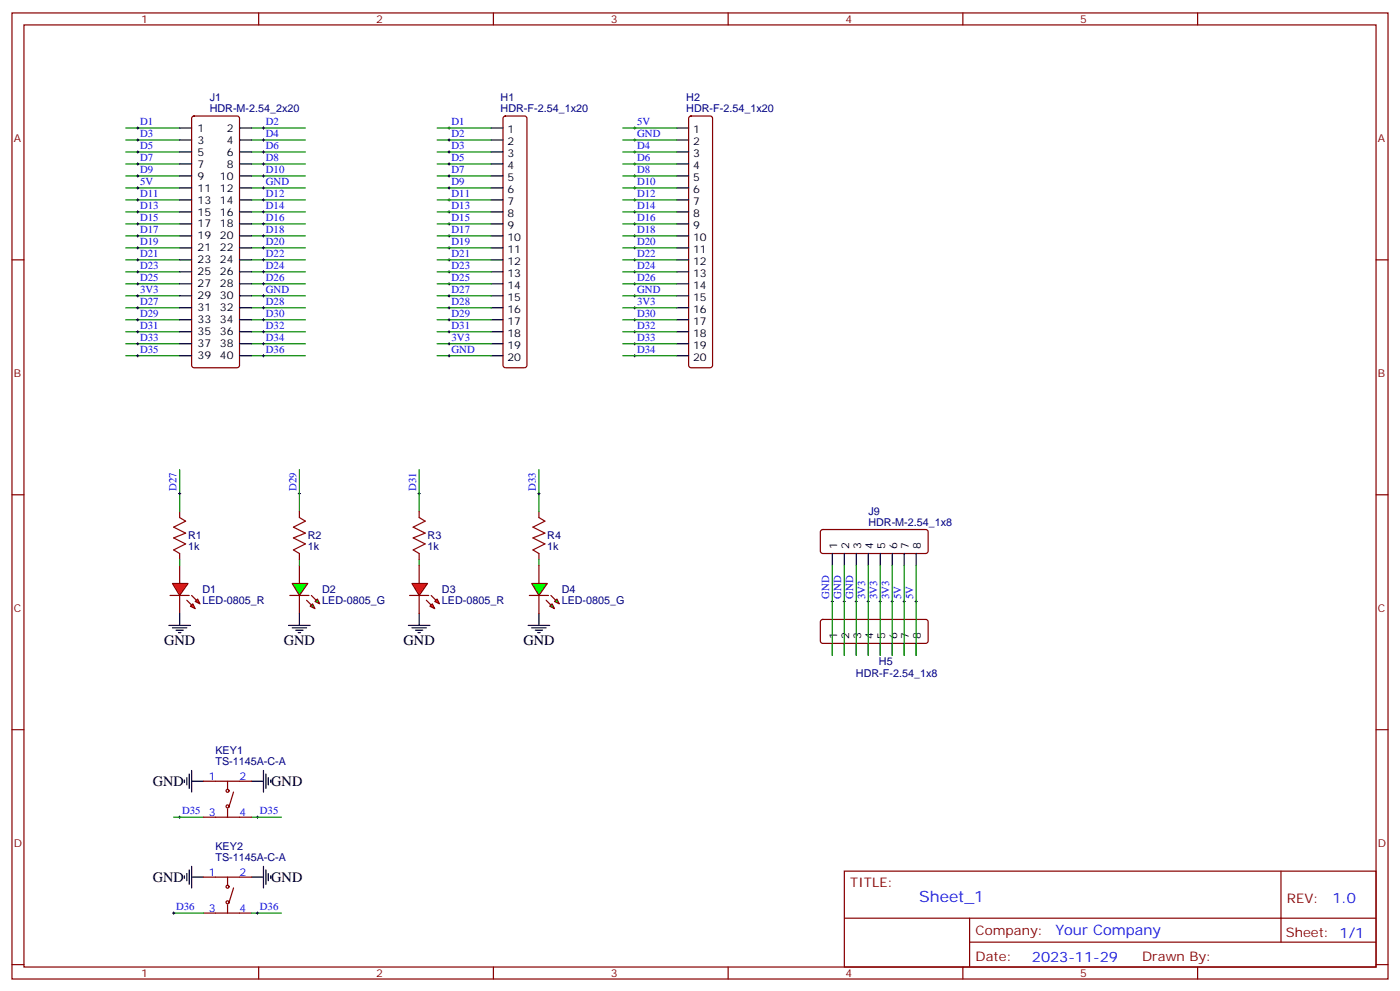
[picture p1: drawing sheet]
<svg xmlns="http://www.w3.org/2000/svg" width="412mm" height="292mm" viewBox="0 0 412 292" stroke-linecap="round" stroke-linejoin="round" font-family="sans-serif">
<g fill="none" stroke="#870000" stroke-width=".35">
<path d="M3.5 3.8h405.4v284.3h-405.4zM7.1 7.3h398.2v277.3h-398.2zM76.2 3.8v3.5M145.3 3.8v3.5M214.5 3.8v3.5M283.6 3.8v3.5M352.8 3.8v3.5M56.7 34.4l.4-.3h12.7l.5 .3 .3 .5v72.6l-.3 .5-.5 .2h-12.7l-.4-.2-.3-.5v-72.6zM148.4 34.4l.5-.3h5.6l.5 .3 .2 .5v72.6l-.2 .5-.5 .2h-5.6l-.5-.2-.2-.5v-72.6zM203.1 34.4l.5-.3h5.6l.5 .3 .2 .5v72.6l-.2 .5-.5 .2h-5.6l-.5-.2-.3-.5v-72.6zM3.5 76.5h3.6M405.3 76.5h3.6"/>
<path d="M3.5 145.6h3.6M405.3 145.6h3.6M88.2 166.4v5.3M88.2 175.3v5.3M3.5 214.8h3.6M405.3 214.8h3.6M60 258.2h14.1M67 258.2v2.4M248.7 256.4h156.6v28.2h-156.6zM377.3 256.4v20.9M60 268.7h14.1M67 266.3v2.4"/>
<path d="M68.8 261.3l-1.4 4.6M248.7 270.2h156.5M285.6 277.3h119.6M285.6 270.2v14.2M3.5 283.9h3.6M76.2 284.6v3.5M145.3 284.6v3.5M214.5 284.6v3.5M283.6 284.6v3.5M352.8 284.6v3.5M405.3 283.9h3.6"/>
<circle cx="67" cy="265.6" r=".44"/>
<circle cx="67" cy="261" r=".44"/>
</g>
<g fill="none" stroke="#008700" stroke-width=".35">
<path d="M37 37.7h15.9M74.1 37.7h15.9M128.8 37.7h15.8M183.4 37.7h15.9M37 48.3h15.9M37 51.8h15.9M37 55.3h15.9M37 58.8h15.9M37 41.2h15.9M37 44.7h15.9M74.1 48.3h15.9M74.1 51.8h15.9"/>
<path d="M74.1 55.3h15.9M74.1 58.8h15.9M74.1 41.2h15.9M74.1 44.7h15.9M128.8 48.3h15.8M128.8 51.8h15.8M128.8 55.3h15.8M128.8 58.8h15.8M128.8 41.2h15.8M128.8 44.7h15.8M183.4 48.3h15.9M183.4 51.8h15.9"/>
<path d="M183.4 55.3h15.9M183.4 58.8h15.9M183.4 41.2h15.9M183.4 44.7h15.9M37 73h15.9M37 76.5h15.9M37 62.4h15.9M37 65.9h15.9M37 69.4h15.9M74.1 73h15.9M74.1 76.5h15.9M74.1 62.4h15.9"/>
<path d="M74.1 65.9h15.9M74.1 69.4h15.9M128.8 73h15.8M128.8 76.5h15.8M128.8 62.4h15.8M128.8 65.9h15.8M128.8 69.4h15.8M183.4 73h15.9M183.4 76.5h15.9M183.4 62.4h15.9M183.4 65.9h15.9M183.4 69.4h15.9"/>
<path d="M37 80h15.9M37 83.5h15.9M37 87.1h15.9M37 90.6h15.9M37 94.1h15.9M37 97.6h15.9M74.1 80h15.9M74.1 83.5h15.9M74.1 87.1h15.9M74.1 90.6h15.9M74.1 94.1h15.9M74.1 97.6h15.9"/>
<path d="M128.8 80h15.8M128.8 83.5h15.8M128.8 87.1h15.8M128.8 90.6h15.8M128.8 94.1h15.8M128.8 97.6h15.8M183.4 80h15.9M183.4 83.5h15.9M183.4 87.1h15.9M183.4 90.6h15.9M183.4 94.1h15.9M183.4 97.6h15.9"/>
<path d="M37 101.2h15.9M37 104.7h15.9M74.1 101.2h15.9M74.1 104.7h15.9M128.8 101.2h15.8M128.8 104.7h15.8M183.4 101.2h15.9M183.4 104.7h15.9M51.2 268.7h8.8M74.1 268.7h8.8"/>
</g>
<g fill="none" stroke="#000" stroke-width=".29">
<path d="M40.2 37.7h.7M40.6 37.3v.7M77.3 37.7h.7M77.6 37.3v.7M131.9 37.7h.7M132.3 37.3v.7M186.6 37.7h.7M187 37.3v.7M40.2 48.3h.7M40.2 51.8h.7M40.2 55.3h.7M40.2 58.8h.7"/>
<path d="M40.2 41.2h.7M40.2 44.7h.7M40.6 40.9v.7M40.6 44.4v.7M40.6 47.9v.7M40.6 51.4v.7M40.6 55v.7M40.6 58.5v.7M77.3 48.3h.7M77.3 51.8h.7M77.3 55.3h.7M77.3 58.8h.7"/>
<path d="M77.3 41.2h.7M77.3 44.7h.7M77.6 40.9v.7M77.6 44.4v.7M77.6 47.9v.7M77.6 51.4v.7M77.6 55v.7M77.6 58.5v.7M131.9 48.3h.7M131.9 51.8h.7M131.9 55.3h.7M131.9 58.8h.7"/>
<path d="M131.9 41.2h.7M131.9 44.7h.7M132.3 40.9v.7M132.3 44.4v.7M132.3 47.9v.7M132.3 51.4v.7M132.3 55v.7M132.3 58.5v.7M186.6 48.3h.7M186.6 51.8h.7M186.6 55.3h.7M186.6 58.8h.7"/>
<path d="M186.6 41.2h.7M186.6 44.7h.7M187 40.9v.7M187 44.4v.7M187 47.9v.7M187 51.4v.7M187 55v.7M187 58.5v.7M40.2 73h.7M40.2 76.5h.7M40.2 62.4h.7M40.2 65.9h.7"/>
<path d="M40.2 69.4h.7M40.6 62v.7M40.6 65.5v.8M40.6 69.1v.7M40.6 72.6v.7M40.6 76.1v.7M40.6 79.7v.7M77.3 73h.7M77.3 76.5h.7M77.3 62.4h.7M77.3 65.9h.7M77.3 69.4h.7"/>
<path d="M77.6 62v.7M77.6 65.5v.8M77.6 69.1v.7M77.6 72.6v.7M77.6 76.1v.7M77.6 79.7v.7M131.9 73h.7M131.9 76.5h.7M131.9 62.4h.7M131.9 65.9h.7M131.9 69.4h.7M132.3 62v.7"/>
<path d="M132.3 65.5v.8M132.3 69.1v.7M132.3 72.6v.7M132.3 76.1v.7M132.3 79.7v.7M186.6 73h.7M186.6 76.5h.7M186.6 62.4h.7M186.6 65.9h.7M186.6 69.4h.7M187 62v.7M187 65.5v.8"/>
<path d="M187 69.1v.7M187 72.6v.7M187 76.1v.7M187 79.7v.7M40.2 80h.7M40.2 83.5h.7M40.2 87.1h.7M40.2 90.6h.7M40.2 94.1h.7M40.2 97.6h.7M40.6 83.2v.7M40.6 86.7v.7"/>
<path d="M40.6 90.2v.7M40.6 93.8v.7M40.6 97.3v.7M77.3 80h.7M77.3 83.5h.7M77.3 87.1h.7M77.3 90.6h.7M77.3 94.1h.7M77.3 97.6h.7M77.6 83.2v.7M77.6 86.7v.7M77.6 90.2v.7"/>
<path d="M77.6 93.8v.7M77.6 97.3v.7M131.9 80h.7M131.9 83.5h.7M131.9 87.1h.7M131.9 90.6h.7M131.9 94.1h.7M131.9 97.6h.7M132.3 83.2v.7M132.3 86.7v.7M132.3 90.2v.7M132.3 93.8v.7"/>
<path d="M132.3 97.3v.7M186.6 80h.7M186.6 83.5h.7M186.6 87.1h.7M186.6 90.6h.7M186.6 94.1h.7M186.6 97.6h.7M187 83.2v.7M187 86.7v.7M187 90.2v.7M187 93.8v.7M187 97.3v.7"/>
<path d="M40.2 101.2h.7M40.2 104.7h.7M40.6 100.8v.7M40.6 104.4v.7M77.3 101.2h.7M77.3 104.7h.7M77.6 100.8v.7M77.6 104.4v.7M131.9 101.2h.7M131.9 104.7h.7M132.3 100.8v.7M132.3 104.4v.7"/>
<path d="M186.6 101.2h.7M186.6 104.7h.7M187 100.8v.7M187 104.4v.7M50.8 268.7h.7M51.2 268.4v.7M75.5 268.7h.7M75.8 268.4v.7"/>
</g>
<g fill="none" stroke="#000" stroke-width=".35">
<path d="M52.9 37.7h3.5M70.6 37.7h3.5M144.6 37.7h3.6M199.3 37.7h3.5M52.9 41.2h3.5M52.9 44.7h3.5M52.9 48.3h3.5M52.9 51.8h3.5M52.9 55.3h3.5M52.9 58.8h3.5M70.6 41.2h3.5M70.6 44.7h3.5"/>
<path d="M70.6 48.3h3.5M70.6 51.8h3.5M70.6 55.3h3.5M70.6 58.8h3.5M144.6 41.2h3.6M144.6 44.7h3.6M144.6 48.3h3.6M144.6 51.8h3.6M144.6 55.3h3.6M144.6 58.8h3.6M199.3 41.2h3.5M199.3 44.7h3.5"/>
<path d="M199.3 48.3h3.5M199.3 51.8h3.5M199.3 55.3h3.5M199.3 58.8h3.5M52.9 62.4h3.5M52.9 65.9h3.5M52.9 69.4h3.5M52.9 73h3.5M52.9 76.5h3.5M70.6 62.4h3.5M70.6 65.9h3.5M70.6 69.4h3.5"/>
<path d="M70.6 73h3.5M70.6 76.5h3.5M144.6 62.4h3.6M144.6 65.9h3.6M144.6 69.4h3.6M144.6 73h3.6M144.6 76.5h3.6M199.3 62.4h3.5M199.3 65.9h3.5M199.3 69.4h3.5M199.3 73h3.5M199.3 76.5h3.5"/>
<path d="M52.9 80h3.5M52.9 83.5h3.5M52.9 87.1h3.5M52.9 90.6h3.5M52.9 94.1h3.5M52.9 97.6h3.5M70.6 80h3.5M70.6 83.5h3.5M70.6 87.1h3.5M70.6 90.6h3.5M70.6 94.1h3.5M70.6 97.6h3.5"/>
<path d="M144.6 80h3.6M144.6 83.5h3.6M144.6 87.1h3.6M144.6 90.6h3.6M144.6 94.1h3.6M144.6 97.6h3.6M199.3 80h3.5M199.3 83.5h3.5M199.3 87.1h3.5M199.3 90.6h3.5M199.3 94.1h3.5M199.3 97.6h3.5"/>
<path d="M52.9 101.2h3.5M52.9 104.7h3.5M70.6 101.2h3.5M70.6 104.7h3.5M144.6 101.2h3.6M144.6 104.7h3.6M199.3 101.2h3.5M199.3 104.7h3.5M54.3 229.6v.7M55 228.9v2.1M55.7 227.8v4.3M56.4 226.8v6.3"/>
<path d="M56.4 229.9h3.6M74.1 229.9h3.5M77.6 226.8v6.3M78.3 227.8v4.3M79 228.9v2.1M79.7 229.6v.7M54.3 257.8v.7M55 257.1v2.1M55.7 256v4.3M56.4 258.2h3.6M56.4 255v6.3M74.1 258.2h3.5"/>
<path d="M77.6 255v6.3M78.3 256v4.3M79 257.1v2.1M79.7 257.8v.7"/>
</g>
<g fill="#0f0" stroke="#870000" stroke-width=".35">
<path d="M91.4 178.4l.7-.7 .7 1.4z"/>
<path d="M92.8 177l.7-.7 .7 1.4z"/>
</g>
<g fill="#870000" stroke="#870000" stroke-width=".35">
<path d="M90.3 176.7l1.4 1.4z"/>
<path d="M91.7 175.3l1.4 1.4z"/>
</g>
<path d="M85.4 175.3h5.6z" fill="#f00" stroke="#870000" stroke-width=".35"/>
<path d="M86.1 171.7h4.6l-2.5 3.6z" fill="#0f0" stroke="#870000" stroke-width=".35"/>
<path d="M87.8 145.3h.7M88.2 144.9v.7M52.6 240.5h.7M52.9 240.2v.7M75.5 240.5h.7M75.8 240.2v.7" fill="none" stroke="#000" stroke-width=".29"/>
<path d="M52.9 138.2v12.4M88.2 138.2v12.4M88.2 164.7v1.7M51.2 240.5h8.8M74.1 240.5h8.8" fill="none" stroke="#008700" stroke-width=".35"/>
<path d="M85 184.1h6.4M86.1 184.8h4.2M87.1 185.5h2.2M87.8 186.2h.7M88.2 180.6v3.5" fill="none" stroke="#000" stroke-width=".35"/>
<path d="M52.9 152.3l1.8 1.1-3.5 1.8 3.5 1.7-3.5 1.4 3.5 1.8-3.5 1.8 1.7 1M88.2 152.3l1.8 1.1-3.6 1.8 3.6 1.7-3.6 1.4 3.6 1.8-3.6 1.8 1.8 1" fill="none" stroke="#a10000" stroke-width=".35"/>
<g fill="none" stroke="#870000" stroke-width=".35">
<path d="M52.9 150.6v1.7M88.2 150.6v1.7M52.9 162.9v1.8M88.2 162.9v1.8M60 229.9h14.1M67 229.9v2.5M67 238.1v2.4M68.8 233.1l-1.4 4.6M60 240.5h14.1"/>
<circle cx="67" cy="237.3" r=".44"/>
<circle cx="67" cy="232.8" r=".44"/>
</g>
<g fill="#f00" stroke="#870000" stroke-width=".35">
<path d="M50.8 171.7h4.6l-2.5 3.6z"/>
<path d="M50.1 175.3h5.6z"/>
</g>
<g fill="#870000" stroke="#870000" stroke-width=".35">
<path d="M56.4 175.3l1.5 1.4z"/>
<path d="M55 176.7l1.4 1.4z"/>
</g>
<g fill="#f00" stroke="#870000" stroke-width=".35">
<path d="M57.5 177l.7-.7 .7 1.4z"/>
<path d="M56.1 178.4l.7-.7 .7 1.4z"/>
</g>
<path d="M52.9 166.4v5.3M52.9 175.3v5.3" fill="none" stroke="#870000" stroke-width=".35"/>
<path d="M49.7 184.1h6.4M50.8 184.8h4.2M51.9 185.5h2.1M52.6 186.2h.7M52.9 180.6v3.5M120.3 184.1h6.3M121.4 184.8h4.2M122.4 185.5h2.1M123.1 186.2h.7M123.5 180.6v3.5" fill="none" stroke="#000" stroke-width=".35"/>
<path d="M52.9 164.7v1.7M123.5 164.7v1.7" fill="none" stroke="#008700" stroke-width=".35"/>
<path d="M52.6 145.3h.7M52.9 144.9v.7M123.1 145.3h.7M123.5 144.9v.7" fill="none" stroke="#000" stroke-width=".29"/>
<g fill="#f00" stroke="#870000" stroke-width=".35">
<path d="M121.4 171.7h4.5l-2.4 3.6z"/>
<path d="M120.6 175.3h5.7z"/>
</g>
<g fill="#870000" stroke="#870000" stroke-width=".35">
<path d="M127 175.3l1.4 1.4z"/>
<path d="M125.6 176.7l1.4 1.4z"/>
</g>
<g fill="#f00" stroke="#870000" stroke-width=".35">
<path d="M128.1 177l.7-.7 .7 1.4z"/>
<path d="M126.6 178.4l.8-.7 .7 1.4z"/>
</g>
<path d="M123.5 150.6v1.7M158.7 150.6v1.7M123.5 162.9v1.8M123.5 166.4v5.3M123.5 175.3v5.3M158.7 162.9v1.8M158.7 166.4v5.3M158.7 175.3v5.3" fill="none" stroke="#870000" stroke-width=".35"/>
<path d="M123.5 138.2v12.4M158.7 138.2v12.4M158.7 164.7v1.7" fill="none" stroke="#008700" stroke-width=".35"/>
<path d="M123.5 152.3l1.7 1.1-3.5 1.8 3.5 1.7-3.5 1.4 3.5 1.8-3.5 1.8 1.8 1M158.7 152.3l1.8 1.1-3.5 1.8 3.5 1.7-3.5 1.4 3.5 1.8-3.5 1.8 1.7 1" fill="none" stroke="#a10000" stroke-width=".35"/>
<path d="M155.6 184.1h6.3M156.6 184.8h4.3M157.7 185.5h2.1M158.4 186.2h.7M158.7 180.6v3.5" fill="none" stroke="#000" stroke-width=".35"/>
<path d="M158.4 145.3h.7M158.7 144.9v.7" fill="none" stroke="#000" stroke-width=".29"/>
<g fill="#0f0" stroke="#870000" stroke-width=".35">
<path d="M161.9 178.4l.7-.7 .7 1.4z"/>
<path d="M163.3 177l.7-.7 .7 1.4z"/>
</g>
<g fill="#870000" stroke="#870000" stroke-width=".35">
<path d="M160.9 176.7l1.4 1.4z"/>
<path d="M162.3 175.3l1.4 1.4z"/>
</g>
<path d="M155.9 175.3h5.7z" fill="#f00" stroke="#870000" stroke-width=".35"/>
<path d="M156.6 171.7h4.6l-2.5 3.6z" fill="#0f0" stroke="#870000" stroke-width=".35"/>
<path d="M241.9 156.1l.5-.2h30.3l.5 .2 .2 .5v5.6l-.2 .5-.5 .2h-30.3l-.5-.2-.2-.5v-5.6zM241.9 182.5l.5-.2h30.3l.5 .2 .2 .5v5.7l-.2 .5-.5 .2h-30.3l-.5-.3-.2-.4v-5.7z" fill="none" stroke="#870000" stroke-width=".35"/>
<g fill="none" stroke="#000" stroke-width=".35">
<path d="M245.2 162.9v3.5M248.7 162.9v3.5M252.2 162.9v3.5M255.8 162.9v3.5M259.3 162.9v3.5M262.8 162.9v3.5M266.3 162.9v3.5M269.9 162.9v3.5M245.2 189.4v3.5M248.7 189.4v3.5M252.2 189.4v3.5M255.8 189.4v3.5"/>
<path d="M259.3 189.4v3.5M262.8 189.4v3.5M266.3 189.4v3.5M269.9 189.4v3.5"/>
</g>
<g fill="none" stroke="#000" stroke-width=".29">
<path d="M244.8 177h.7M245.2 176.7v.7M248.4 177h.7M248.7 176.7v.7M251.9 177h.7M252.2 176.7v.7M255.4 177h.7M255.8 176.7v.7M258.9 177h.7M259.3 176.7v.7M262.5 177h.7M262.8 176.7v.7"/>
<path d="M266 177h.7M266.3 176.7v.7M269.5 177h.7M269.9 176.7v.7"/>
</g>
<path d="M245.2 166.4v26.5M248.7 166.4v26.5M252.2 166.4v26.5M255.8 166.4v26.5M259.3 166.4v26.5M262.8 166.4v26.5M266.3 166.4v26.5M269.9 166.4v26.5" fill="none" stroke="#008700" stroke-width=".35"/>
<text font-size="4.6" fill="#00f" x="270.8" y="265.4">Sheet_1</text>
<g font-size="4.2">
<text x="48.3" y="189.7">GND</text>
<text x="83.6" y="189.7">GND</text>
<text x="118.9" y="189.7">GND</text>
<text x="154.2" y="189.7">GND</text>
<text x="45" y="231.4">GND</text>
<text x="79.9" y="231.4">GND</text>
<text x="45" y="259.6">GND</text>
<text x="79.9" y="259.6">GND</text>
</g>
<g font-size="4.2" fill="#00f">
<text x="392.5" y="265.7">1.0</text>
<text x="310.9" y="275.2">Your Company</text>
<text x="304" y="283">2023-11-29</text>
</g>
<g font-size="3.9" fill="#800">
<text x="250.5" y="261">TITLE:</text>
<text x="379.1" y="265.7">REV:</text>
<text x="287.4" y="275.2">Company:</text>
<text x="378.7" y="275.8">Sheet: 1/1</text>
<text x="287.4" y="282.9">Date:</text>
<text x="336.4" y="282.9">Drawn By:</text>
</g>
<g font-size="3.2" fill="#800">
<text x="41.6" y="6.8">1</text>
<text x="110.8" y="6.8">2</text>
<text x="179.9" y="6.8">3</text>
<text x="249.1" y="6.8">4</text>
<text x="318.2" y="6.8">5</text>
<text x="4.1" y="41.9">A</text>
<text x="405.9" y="41.9">A</text>
<text x="4.1" y="111.1">B</text>
<text x="405.9" y="111.1">B</text>
<text x="4.1" y="180.2">C</text>
<text x="405.9" y="180.2">C</text>
<text x="4.1" y="249.3">D</text>
<text x="405.9" y="249.3">D</text>
<text x="41.6" y="287.6">1</text>
<text x="110.8" y="287.6">2</text>
<text x="179.9" y="287.6">3</text>
<text x="249.1" y="287.6">4</text>
<text x="318.2" y="287.6">5</text>
</g>
<g font-size="3.2" fill="#000080">
<text x="61.8" y="29.9">J1</text>
<text x="147.5" y="29.9">H1</text>
<text x="202.2" y="29.9">H2</text>
<text x="61.8" y="33.1">HDR-M-2.54_2x20</text>
<text x="147.5" y="33.1">HDR-F-2.54_1x20</text>
<text x="202.2" y="33.1">HDR-F-2.54_1x20</text>
<text x="255.8" y="154.8">HDR-M-2.54_1x8</text>
<text x="255.8" y="151.6">J9</text>
<text x="55.4" y="162">1k</text>
<text x="55.4" y="158.8">R1</text>
<text x="90.7" y="162">1k</text>
<text x="90.7" y="158.8">R2</text>
<text x="125.9" y="162">1k</text>
<text x="125.9" y="158.8">R3</text>
<text x="161.2" y="162">1k</text>
<text x="161.2" y="158.8">R4</text>
<text x="59.6" y="177.9">LED-0805_R</text>
<text x="59.6" y="174.6">D1</text>
<text x="94.9" y="177.9">LED-0805_G</text>
<text x="94.9" y="174.6">D2</text>
<text x="130.2" y="177.9">LED-0805_R</text>
<text x="130.2" y="174.6">D3</text>
<text x="165.5" y="177.9">LED-0805_G</text>
<text x="165.5" y="174.6">D4</text>
<text x="258.9" y="195.8">H5</text>
<text x="252.1" y="199.2">HDR-F-2.54_1x8</text>
<text x="63.5" y="225.2">TS-1145A-C-A</text>
<text x="63.5" y="222">KEY1</text>
<text x="63.5" y="250.3">KEY2</text>
<text x="63.5" y="253.5">TS-1145A-C-A</text>
</g>
<g font-size="3.2" fill="#00f">
<text x="41.3" y="36.8">D1</text>
<text x="41.3" y="40.3">D3</text>
<text x="78.3" y="36.8">D2</text>
<text x="78.3" y="40.3">D4</text>
<text x="133" y="36.8">D1</text>
<text x="133" y="40.3">D2</text>
<text x="187.7" y="36.8">5V</text>
<text x="187.7" y="40.3">GND</text>
<text x="41.3" y="47.4">D7</text>
<text x="41.3" y="43.9">D5</text>
<text x="78.3" y="43.9">D6</text>
<text x="78.3" y="47.4">D8</text>
<text x="133" y="47.4">D5</text>
<text x="133" y="43.9">D3</text>
<text x="187.7" y="43.9">D4</text>
<text x="187.7" y="47.4">D6</text>
<text x="41.3" y="50.9">D9</text>
<text x="78.3" y="50.9">D10</text>
<text x="133" y="50.9">D7</text>
<text x="187.7" y="50.9">D8</text>
<text x="41.3" y="54.4">5V</text>
<text x="41.3" y="58">D11</text>
<text x="78.3" y="54.4">GND</text>
<text x="78.3" y="58">D12</text>
<text x="133" y="58">D11</text>
<text x="133" y="54.4">D9</text>
<text x="187.7" y="58">D12</text>
<text x="187.7" y="54.4">D10</text>
<text x="41.3" y="61.5">D13</text>
<text x="41.3" y="65">D15</text>
<text x="78.3" y="61.5">D14</text>
<text x="78.3" y="65">D16</text>
<text x="133" y="65">D15</text>
<text x="133" y="61.5">D13</text>
<text x="187.7" y="65">D16</text>
<text x="187.7" y="61.5">D14</text>
<text x="41.3" y="68.5">D17</text>
<text x="78.3" y="68.5">D18</text>
<text x="133" y="68.5">D17</text>
<text x="187.7" y="68.5">D18</text>
<text x="41.3" y="72.1">D19</text>
<text x="41.3" y="75.6">D21</text>
<text x="78.3" y="72.1">D20</text>
<text x="78.3" y="75.6">D22</text>
<text x="133" y="75.6">D21</text>
<text x="133" y="72.1">D19</text>
<text x="187.7" y="75.6">D22</text>
<text x="187.7" y="72.1">D20</text>
<text x="41.3" y="79.1">D23</text>
<text x="41.3" y="82.7">D25</text>
<text x="78.3" y="79.1">D24</text>
<text x="78.3" y="82.7">D26</text>
<text x="133" y="82.7">D25</text>
<text x="133" y="79.1">D23</text>
<text x="187.7" y="82.7">D26</text>
<text x="187.7" y="79.1">D24</text>
<text x="41.3" y="86.2">3V3</text>
<text x="41.3" y="89.7">D27</text>
<text x="78.3" y="86.2">GND</text>
<text x="78.3" y="89.7">D28</text>
<text x="133" y="89.7">D28</text>
<text x="133" y="86.2">D27</text>
<text x="187.7" y="89.7">3V3</text>
<text x="187.7" y="86.2">GND</text>
<text x="41.3" y="93.2">D29</text>
<text x="78.3" y="93.2">D30</text>
<text x="133" y="93.2">D29</text>
<text x="187.7" y="93.2">D30</text>
<text x="41.3" y="96.8">D31</text>
<text x="41.3" y="100.3">D33</text>
<text x="78.3" y="96.8">D32</text>
<text x="78.3" y="100.3">D34</text>
<text x="133" y="96.8">D31</text>
<text x="133" y="100.3">3V3</text>
<text x="187.7" y="100.3">D33</text>
<text x="187.7" y="96.8">D32</text>
<text x="41.3" y="103.8">D35</text>
<text x="78.3" y="103.8">D36</text>
<text x="133" y="103.8">GND</text>
<text x="187.7" y="103.8">D34</text>
<text x="52" y="144.6" transform="rotate(-90 52 144.6)">D27</text>
<text x="87.3" y="144.6" transform="rotate(-90 87.3 144.6)">D29</text>
<text x="122.6" y="144.6" transform="rotate(-90 122.6 144.6)">D31</text>
<text x="157.9" y="144.6" transform="rotate(-90 157.9 144.6)">D33</text>
<text x="244.3" y="176.3" transform="rotate(-90 244.3 176.3)">GND</text>
<text x="247.8" y="176.3" transform="rotate(-90 247.8 176.3)">GND</text>
<text x="251.4" y="176.3" transform="rotate(-90 251.4 176.3)">GND</text>
<text x="254.9" y="176.3" transform="rotate(-90 254.9 176.3)">3V3</text>
<text x="258.4" y="176.3" transform="rotate(-90 258.4 176.3)">3V3</text>
<text x="261.9" y="176.3" transform="rotate(-90 261.9 176.3)">3V3</text>
<text x="265.5" y="176.3" transform="rotate(-90 265.5 176.3)">5V</text>
<text x="269" y="176.3" transform="rotate(-90 269 176.3)">5V</text>
<text x="61.5" y="229.6">1</text>
<text x="70.6" y="229.6">2</text>
<text x="53.6" y="239.6">D35</text>
<text x="76.6" y="239.6">D35</text>
<text x="61.5" y="240.2">3</text>
<text x="70.6" y="240.2">4</text>
<text x="61.5" y="257.8">1</text>
<text x="70.6" y="257.8">2</text>
<text x="51.9" y="267.9">D36</text>
<text x="61.5" y="268.4">3</text>
<text x="70.6" y="268.4">4</text>
<text x="76.6" y="267.9">D36</text>
</g>
<g font-size="3.2">
<text x="58.2" y="38.7">1</text>
<text x="66.8" y="38.7">2</text>
<text x="149.5" y="39.1">1</text>
<text x="204.2" y="39.1">1</text>
<text x="58.2" y="42.3">3</text>
<text x="58.2" y="45.8">5</text>
<text x="66.8" y="42.3">4</text>
<text x="66.8" y="45.8">6</text>
<text x="149.5" y="42.6">2</text>
<text x="149.5" y="46.1">3</text>
<text x="204.2" y="42.6">2</text>
<text x="204.2" y="46.1">3</text>
<text x="58.2" y="49.3">7</text>
<text x="58.2" y="52.8">9</text>
<text x="64.8" y="52.8">10</text>
<text x="66.8" y="49.3">8</text>
<text x="149.5" y="49.7">4</text>
<text x="149.5" y="53.2">5</text>
<text x="204.2" y="49.7">4</text>
<text x="204.2" y="53.2">5</text>
<text x="58.2" y="56.4">11</text>
<text x="58.2" y="59.9">13</text>
<text x="64.8" y="56.4">12</text>
<text x="64.8" y="59.9">14</text>
<text x="149.5" y="56.7">6</text>
<text x="204.2" y="56.7">6</text>
<text x="58.2" y="63.4">15</text>
<text x="64.8" y="63.4">16</text>
<text x="149.5" y="60.3">7</text>
<text x="149.5" y="63.8">8</text>
<text x="204.2" y="60.3">7</text>
<text x="204.2" y="63.8">8</text>
<text x="58.2" y="67">17</text>
<text x="58.2" y="70.5">19</text>
<text x="64.8" y="67">18</text>
<text x="64.8" y="70.5">20</text>
<text x="149.5" y="67.3">9</text>
<text x="149.5" y="70.8">10</text>
<text x="204.2" y="67.3">9</text>
<text x="204.2" y="70.8">10</text>
<text x="58.2" y="74">21</text>
<text x="58.2" y="77.5">23</text>
<text x="64.8" y="74">22</text>
<text x="64.8" y="77.5">24</text>
<text x="149.5" y="74.4">11</text>
<text x="149.5" y="77.9">12</text>
<text x="204.2" y="74.4">11</text>
<text x="204.2" y="77.9">12</text>
<text x="58.2" y="81.1">25</text>
<text x="64.8" y="81.1">26</text>
<text x="149.5" y="81.4">13</text>
<text x="204.2" y="81.4">13</text>
<text x="58.2" y="84.6">27</text>
<text x="58.2" y="88.1">29</text>
<text x="64.8" y="84.6">28</text>
<text x="64.8" y="88.1">30</text>
<text x="149.5" y="84.9">14</text>
<text x="149.5" y="88.5">15</text>
<text x="204.2" y="84.9">14</text>
<text x="204.2" y="88.5">15</text>
<text x="58.2" y="91.7">31</text>
<text x="58.2" y="95.2">33</text>
<text x="64.8" y="91.7">32</text>
<text x="64.8" y="95.2">34</text>
<text x="149.5" y="92">16</text>
<text x="149.5" y="95.5">17</text>
<text x="204.2" y="92">16</text>
<text x="204.2" y="95.5">17</text>
<text x="58.2" y="98.7">35</text>
<text x="64.8" y="98.7">36</text>
<text x="149.5" y="99.1">18</text>
<text x="204.2" y="99.1">18</text>
<text x="58.2" y="102.2">37</text>
<text x="58.2" y="105.8">39</text>
<text x="64.8" y="102.2">38</text>
<text x="64.8" y="105.8">40</text>
<text x="149.5" y="102.6">19</text>
<text x="149.5" y="106.1">20</text>
<text x="204.2" y="102.6">19</text>
<text x="204.2" y="106.1">20</text>
<text x="246.6" y="161.6" transform="rotate(-90 246.6 161.6)">1</text>
<text x="250.1" y="161.6" transform="rotate(-90 250.1 161.6)">2</text>
<text x="253.6" y="161.6" transform="rotate(-90 253.6 161.6)">3</text>
<text x="257.2" y="161.6" transform="rotate(-90 257.2 161.6)">4</text>
<text x="260.7" y="161.6" transform="rotate(-90 260.7 161.6)">5</text>
<text x="264.2" y="161.6" transform="rotate(-90 264.2 161.6)">6</text>
<text x="267.8" y="161.6" transform="rotate(-90 267.8 161.6)">7</text>
<text x="271.3" y="161.6" transform="rotate(-90 271.3 161.6)">8</text>
<text x="246.6" y="188.1" transform="rotate(-90 246.6 188.1)">1</text>
<text x="250.1" y="188.1" transform="rotate(-90 250.1 188.1)">2</text>
<text x="253.6" y="188.1" transform="rotate(-90 253.6 188.1)">3</text>
<text x="257.2" y="188.1" transform="rotate(-90 257.2 188.1)">4</text>
<text x="260.7" y="188.1" transform="rotate(-90 260.7 188.1)">5</text>
<text x="264.2" y="188.1" transform="rotate(-90 264.2 188.1)">6</text>
<text x="267.8" y="188.1" transform="rotate(-90 267.8 188.1)">7</text>
<text x="271.3" y="188.1" transform="rotate(-90 271.3 188.1)">8</text>
</g>
</svg>
